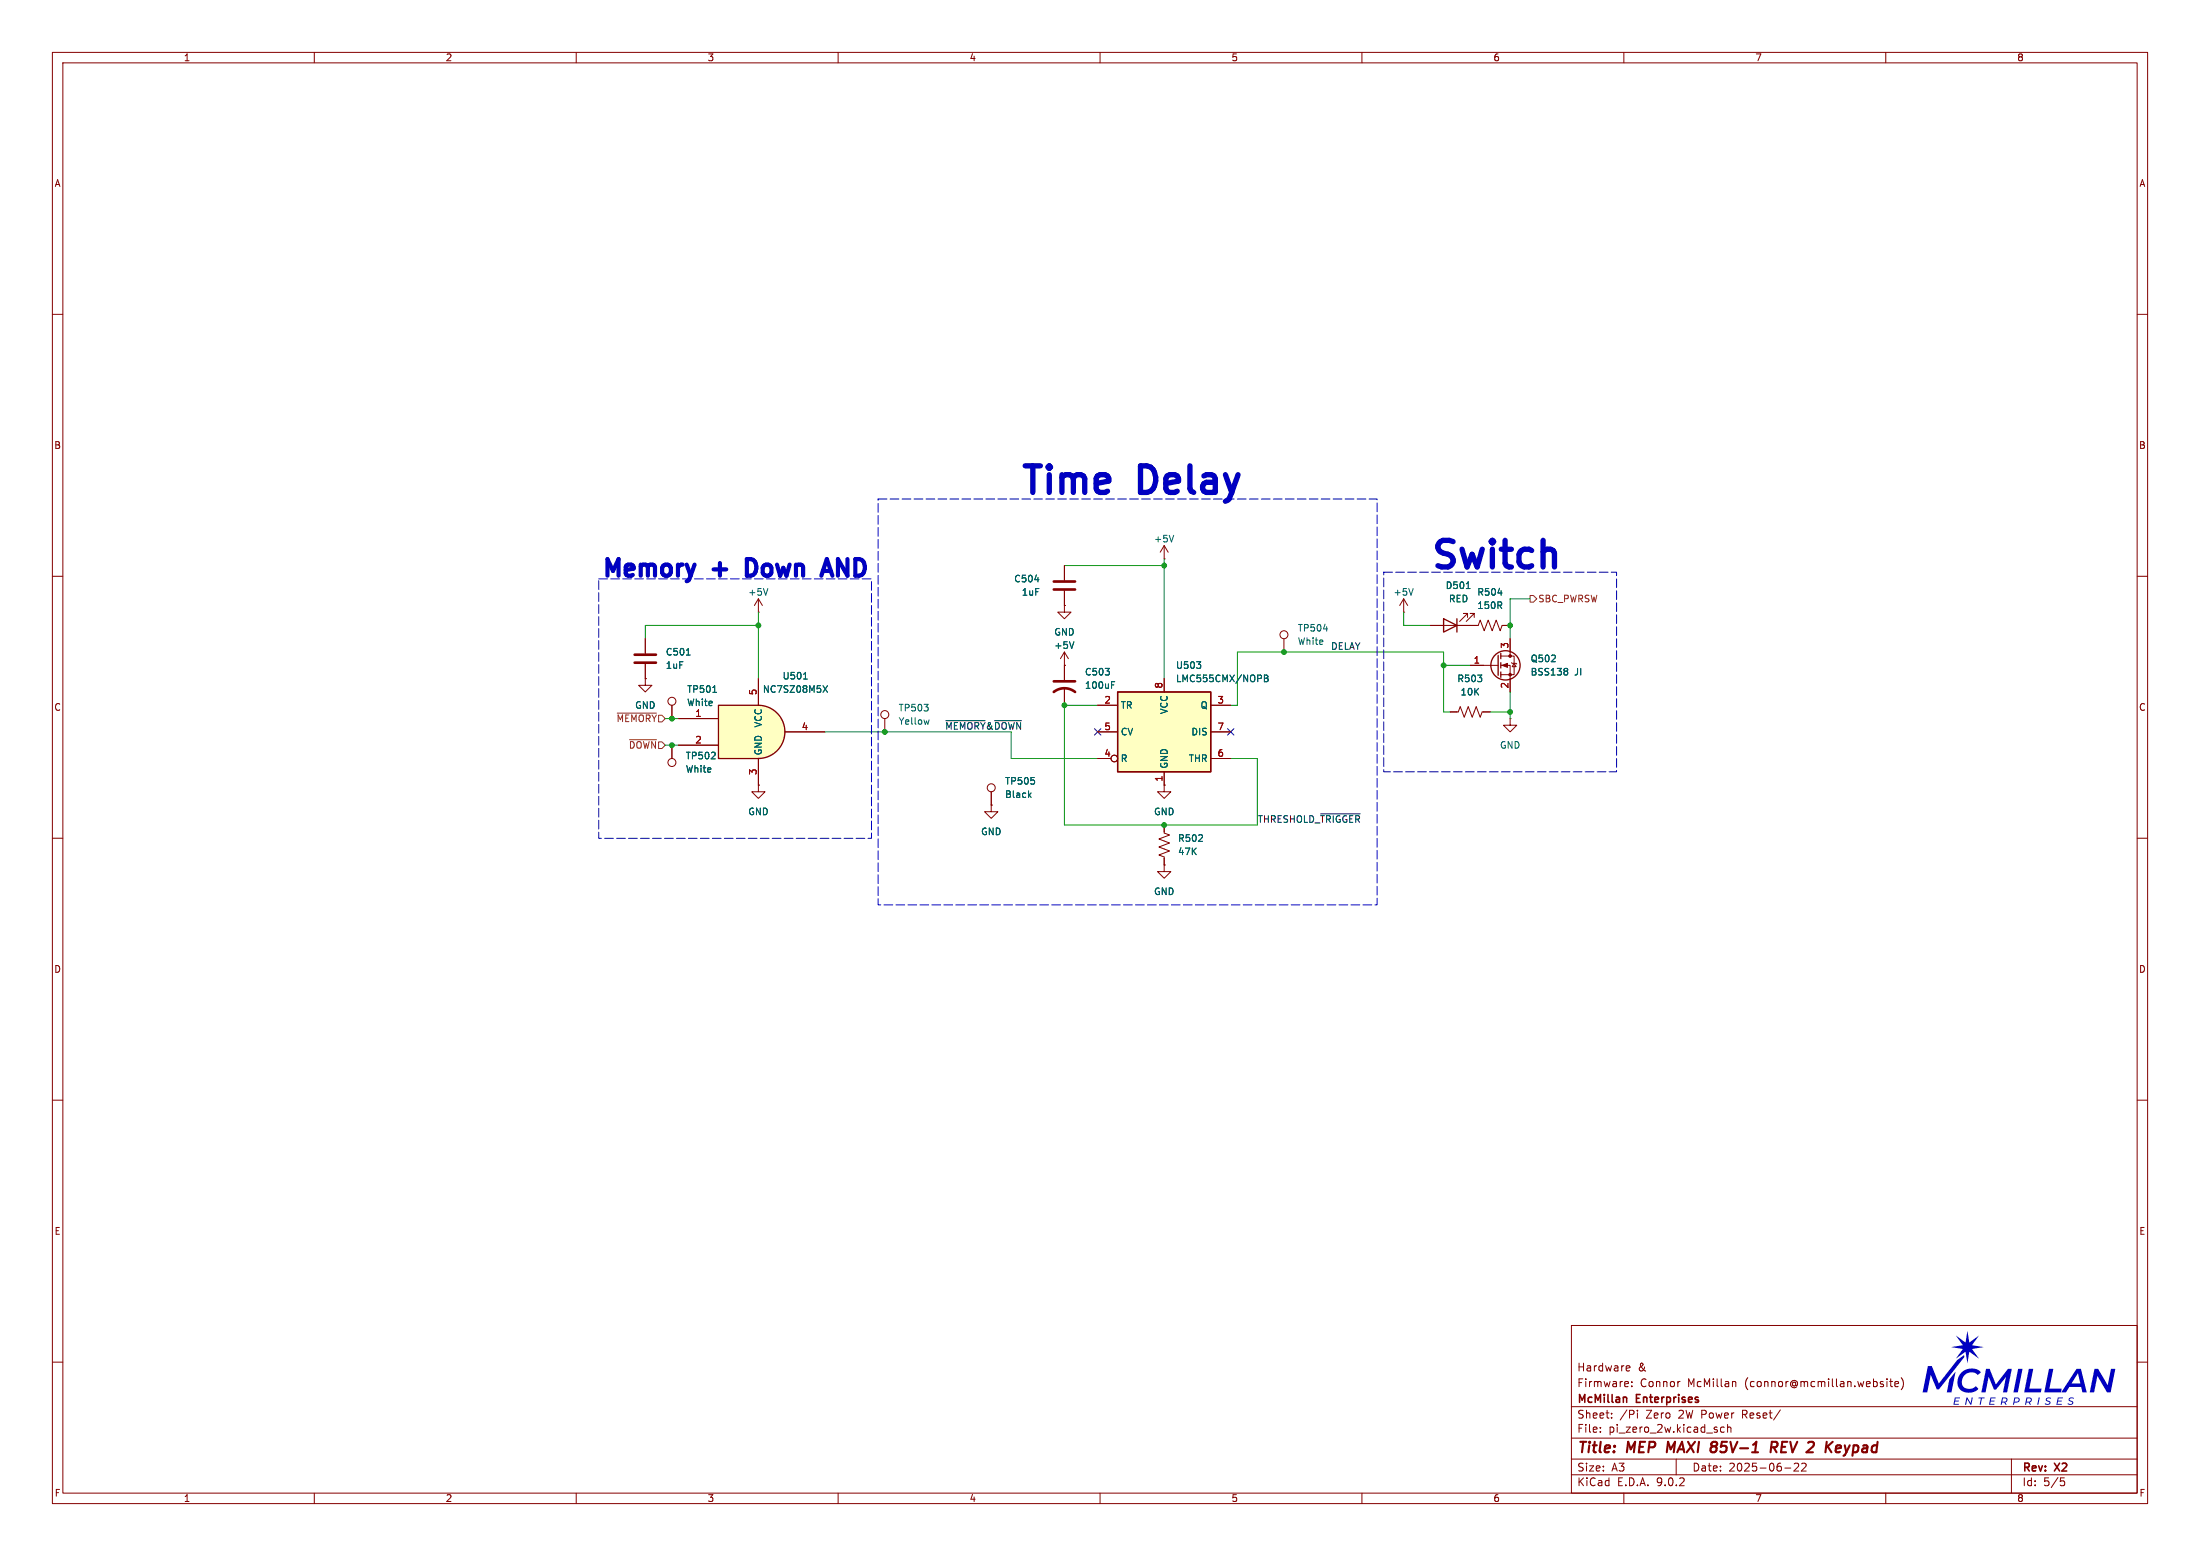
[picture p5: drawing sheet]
<svg xmlns="http://www.w3.org/2000/svg" width="420mm" height="297mm" viewBox="0 0 420 297" stroke-linecap="round" stroke-linejoin="round" font-family="sans-serif">
<g fill="none" stroke="#840000" stroke-width=".19">
<path d="M10 10h400v277h-400zM12 12h396v273h-396zM60 10v2M110 10v2M160 10v2M210 10v2M260 10v2M310 10v2M360 10v2M10 60h2M408 60h2M10 110h2"/>
<path d="M203.2 108v2.7M203.2 112.8v2.8M222.2 106.7h.1M222.2 104.1l-.7 1.3M222.2 104.1l.8 1.3M222.2 104.1v2.6M408 110h2M203.2 127v2.8M203.2 131.3v3.3M10 160h2M189.2 153.7v1.2h1.3l-1.3 1.3-1.2-1.3h1.2M189.2 153.7h.1"/>
<path d="M189.2 151.1v2.6M408 160h2M10 210h2M408 210h2M300 253h108v32h-108zM10 260h2M300 278.5h108M300 274.5h108M300 268.5h108M305.5 273.2v.2M305.5 272.5v.1M307.7 270.5v.2"/>
<path d="M307.7 269.8v.1M310.7 260.7l.4 .1 .1 .2-.8 .2M310.8 263.8l.1 .2-.7 .2M311.1 261.6l-.4 .1M311.5 264.5v.2M311.5 263.8v.1M312.6 269.7v1M320 278.5v3M320.6 263.7h.1M329.2 272.5l-.5-.1-.3 .3 .2 .6h.6M329.8 272.5l.2-.1 .4 .1v.9M329.8 271.9v1.5"/>
<path d="M330.9 263.7h.3l.2 .2v.8M339.9 269.1l-1.3 1.9M342.5 279.4l.6-.1 .2 .1 .1 .3-1 1.1h1M343.9 279.4l.6-.1 .2 .1 .1 .3-.9 1.1h.9M360.2 263.2v.1M360.2 263.7v1M360.7 263.7h.6M360.9 263.2v1.3l.4 .2M361.7 264.2l.7-.2v-.2l-.5-.1-.2 .2 .1 .7h.6M362.9 263a1.72 1.72 0 0 1 0 2.3M384 278.5v6.5M408 260h2"/>
<path d="M60 285v2M110 285v2M160 285v2M210 285v2M260 285v2M300 281.5h108M310 285v2M340.7 280.2h1.2M360 285v2M393.4 282.1h.7M393.5 282.7h.4l.3 .2-.2 .6-.5 .1"/>
<circle cx="189.2" cy="150.4" r=".76"/>
</g>
<path d="M318.4 275.2l-.2 2M327 276.1h.4M327.1 275.2h.4M327.4 276.1l.2 .1M327.5 277l-.3 .2M327.6 276l-.2 .1M338.1 276.3h.8a.55 .55 0 0 0 .4-.5 .55 .55 0 0 0-.3-.6h-.7l-.3 2M338.6 276.3l.5 .9M350.8 275.9l.6 .1v.3l-.9 .2M351.3 277.1l-.6 .1" fill="none" stroke="#840000" stroke-width=".4"/>
<path d="M310.3 266.7l.2 .2v.8" fill="none" stroke="#840000" stroke-width=".3"/>
<path d="M201.2 111h4M201.2 112.5h4M201.2 132.1a3.3 3.3 0 0 1 4 0M201.2 130h4" fill="none" stroke="#840000" stroke-width=".51"/>
<path d="M197.5 110.6h.8M224.1 102.2l-.5 1.2M212.2 130.7h.4M212.2 130.1h.6M196.5 151.7l.3 .5M196.8 151.4l-.4 .5" fill="none" stroke="#006464" stroke-width=".19"/>
<path d="M144.8 134.6a5.1 5.1 0 0 1 5 5.1 5.1 5.1 0 0 1-5 5.1z" fill="#ffffc2" stroke="#ffffc2" stroke-width=".19"/>
<path d="M137.2 134.6h7.6v10.2h-7.6z" fill="#ffffc2"/>
<path d="M275.6 118.1l2.5 1.3-2.5 1.3zM278.1 118.1v2.6M137.2 134.6h7.6a5.1 5.1 0 0 1 5 5.1 5.1 5.1 0 0 1-5 5.1h-7.6z" fill="none" stroke="#840000" stroke-width=".25"/>
<g fill="none" stroke="#840000" stroke-width=".19">
<path d="M268 116.8h.1M268 114.3l-.8 1.3M268 114.3l.7 1.3M268 114.3v2.5M273 119.4h9.2l.4-1 .7 2 .8-2 .8 2 .7-2 .8 2 .4-1h1.5M280.2 117.9v-.8h-.8h.8l-1.6 1.5M281.4 117.9v-.8h-.7h.7l-1.5 1.5M129.5 137.2h7.7M144.8 129.5v5.1M149.9 139.7h7.6M245.1 121.9v2.6M276.9 135.9h1.5l.4-1 .7 2 .8-2 .8 2 .7-2 .8 2 .4-1h1.5"/>
<path d="M288.3 137.2v1.2h1.3l-1.3 1.3-1.3-1.3h1.3M288.3 137.2h.1M129.5 142.2h7.7M144.8 144.8v5.1"/>
<circle cx="245.1" cy="121.2" r=".76"/>
</g>
<path d="M269.8 112.3l-.4 1.3M286 113.2h.7M153.4 129.6h.7M157.1 130.9l.9 1.3M158 130.9l-.9 1.3M252.7 120h.7" fill="none" stroke="#006464" stroke-width=".19"/>
<path d="M213.4 132.1h17.7v15.2h-17.7z" fill="#ffffc2"/>
<g fill="none" stroke="#840000" stroke-width=".25">
<path d="M213.4 132.1h17.7v15.2h-17.7zM286 125.1v3.8M286.5 124.7v1M286.5 126.5v1M286.5 128.3v1"/>
<circle cx="287.4" cy="127" r="2.79"/>
</g>
<g fill="none" stroke="#840000" stroke-width=".19">
<path d="M144.8 116.8h.1M144.8 114.3l-.8 1.3M144.8 114.3l.7 1.3M144.8 114.3v2.5M203.2 115.6v1.2h1.3l-1.3 1.3-1.3-1.3h1.3M203.2 115.6h.1M123.2 129.5v1.3h1.3l-1.3 1.3-1.3-1.3h1.3M123.2 129.5h.1M123.2 121.9v2.8M123.2 126.7v2.8M128.3 134.6v2.6M168.9 137.2v2.5"/>
<path d="M203.2 127h.1M203.2 124.5l-.8 1.2M203.2 124.5l.8 1.2M203.2 124.5v2.5M209.5 134.6h3.9M209.5 139.7h3.9M222.2 129.5v2.6M231.1 134.6h3.8M231.1 139.7h3.8M280.7 127h5.3M286.5 125.2h2.6v3.6h-2.6M286.5 127h1.8v5.1"/>
<path d="M288.3 121.9v3.3M288.5 126.5l1.1 .2M289.1 126.6l.3 .7h-.7zM128.3 142.2v2.6M144.8 149.9v1.2h1.2l-1.2 1.3-1.3-1.3h1.3M144.8 149.9h.1M209.5 144.8h2.6M222.2 149.9v1.2h1.3l-1.3 1.3-1.2-1.3h1.2M222.2 149.9h.1M222.2 157.5v1.5l1.1 .4-2.1 .7 2.1 .8-2.1 .8 2.1 .7-2.1 .8 1 .4v1.5M222.2 147.3v2.6M231.1 144.8h3.8"/>
<path d="M222.2 165.1v1.3h1.3l-1.3 1.2-1.2-1.2h1.2M222.2 165.1h.1"/>
<circle cx="128.3" cy="133.9" r=".76"/>
<circle cx="168.9" cy="136.4" r=".76"/>
<circle cx="128.3" cy="145.5" r=".76"/>
<circle cx="212.7" cy="144.8" r=".63"/>
</g>
<path d="M146.6 112.3l-.4 1.3M131 125h.8M136.1 132.2h.7M177.4 137.4l-.3 .8M205 122.5l-.4 1.3M228.4 126.3h.8l-.4 .5M229.2 126.9v.6M241.4 128.8h.4l.2 .3-.2 .4 .2 .1 .1 .3-.2 .2h-.5zM241.4 129.5h.4M299 127.6l.3 .2-.3 .3 .3 .3v.2l-.3 .2" fill="none" stroke="#006464" stroke-width=".19"/>
<path d="M121.2 125h4M121.2 126.5h4" fill="none" stroke="#840000" stroke-width=".51"/>
<g fill="#840000" stroke="#840000" stroke-width=".19">
<path d="M286.8 127l1-.4v.8z"/>
<circle cx="288.3" cy="125.2" r=".25"/>
<circle cx="288.3" cy="128.8" r=".25"/>
</g>
<path d="M292.1 113.7h.6l.7 .6-.7 .6h-.6zM117.8 136.1h7.5M120.2 141.2h5.1" fill="none" stroke="#725600" stroke-width=".19"/>
<path d="M180.6 137.6h7.5M189.9 137.6h5.1M252.1 155.3h7.6" fill="none" stroke="#0f0f0f" stroke-width=".19"/>
<g fill="none" stroke="#009600" stroke-width=".19">
<path d="M144.8 116.8v12.7M144.8 119.4h-21.6v2.5M203.2 108h19M222.2 106.7v22.8M268 116.8v2.6h5M292.1 114.3h-3.8v7.6M128.3 137.2h1.2M157.5 139.7h35.5v5.1h16.5M209.5 134.6h-6.3v22.9h36.8v-12.7h-5.1M234.9 134.6h1.3v-10.1h39.4v11.4h1.3M275.6 127h5.1M284.5 135.9h3.8"/>
<path d="M288.3 132.1v5.1M128.3 142.2h1.2"/>
</g>
<path d="M208.9 139.1l1.3 1.2M210.2 139.1l-1.3 1.2M234.3 139.1l1.3 1.2M235.6 139.1l-1.3 1.2" fill="none" stroke="#000084" stroke-width=".19"/>
<path d="M143.3 106.7h-.7v3.2h.7M156.8 109.9l1-3.2 1.1 3.2M157.1 109h1.5" fill="none" stroke="#0000c2" stroke-width=".79"/>
<g fill="#0000c2">
<path d="M396.4 261.3h.9l1.1 4.5h-.9l-.2-1.1h-2.3l-.6 1.1h-.9l1.1-1.7h2.5l-.4-2-1.2 2h-.9z"/>
<path d="M399.8 261.3h.7l1.9 3.1 .6-3.1h.8l-.9 4.5h-.7l-1.8-3.2-.6 3.2h-.9z"/>
<path d="M392.8 266.7h1v.2h-.8l-.1 .4h.7v.2h-.7l-.1 .5h.8v.1h-1z"/>
<path d="M395 266.9l.4-.2 .5 .1-.1 .2-.4-.1-.3 .2 .1 .2 .6 .3v.3l-.2 .2h-.5l-.4-.1 .1-.2 .5 .2 .3-.2-.1-.2-.6-.3z"/>
</g>
<path d="M167.6 95.3h95.3v77.4h-95.3zM114.3 110.5h52.1v49.5h-52.1zM264.2 109.2h44.4v38.1h-44.4z" fill="none" stroke="#0000c2" stroke-width=".19" stroke-dasharray="1.7 .6"/>
<g fill="#0000c2">
<path d="M373.3 261.8l-.8 4h-.9l.5-2.5z"/>
<path d="M372.7 260.7l-2.6 3.4z"/>
<path d="M373.4 254.9l1.8 1.4 .4-2.3 .3 2.3 1.9-1.4-1.3 1.9 2.2 .3-2.2 .4 1.3 1.8-1.9-1.3-.3 2.3-.4-2.3-1.8 1.3 1.3-1.8-2.2-.4 2.2-.3z"/>
<path d="M368 260.7h.8l1.3 3.4 3.5-4.5 1.4-.9v.3l-4.8 6.2h-.5l-1.1-2.8-.7 3.4h-.9z"/>
<path d="M373.2 266.7h1l-.1 .2h-.8v.4h.7l-.1 .2h-.7l-.1 .5h.9l-.1 .1h-1z"/>
<path d="M375.4 266.7h.2l.6 1.1 .2-1.1h.2l-.3 1.4h-.1l-.7-1-.2 1h-.2z"/>
<path d="M377.7 266.7h1.2l-.1 .2h-.4l-.3 1.2h-.2l.3-1.2h-.5z"/>
<path d="M374.4 262a2.63 2.63 0 0 1 3.8 0l-.6 .5-.5-.4a1.77 1.77 0 0 0-2.2 .5 1.77 1.77 0 0 0 .1 2.3l.9 .2a1.71 1.71 0 0 0 1.3-.5l.5 .5a2.28 2.28 0 0 1-2.4 .7 2.28 2.28 0 0 1-1.6-1.9 2.68 2.68 0 0 1 .7-1.9z"/>
<path d="M379.1 261.3h.7l1.2 3 2.3-3h.8l-.9 4.5h-.8l.6-3-2 2.5h-.3l-1.1-2.5-.6 3h-.8z"/>
<path d="M385.3 261.3h.8l-.9 4.5h-.8z"/>
<path d="M380 266.7h1l-.1 .2h-.8v.4h.7l-.1 .2h-.7l-.1 .5h.9l-.1 .1h-1z"/>
<path d="M382.2 266.7l.7 .1 .3 .1v.5l-.4 .3 .3 .4h-.2l-.3-.4h-.4l-.1 .4h-.2l.2-.6h.7l.2-.2-.1-.3-.5-.1-.1 .6h-.2z"/>
<path d="M384.6 266.7l.8 .1 .2 .5-.3 .4h-.7l-.1 .4h-.2l.1-.6h.7l.3-.2-.1-.3-.6-.1-.1 .6h-.2z"/>
<path d="M387.3 261.3h.9l-.8 3.8h2.3l-.1 .7h-3.2z"/>
<path d="M391.2 261.3h.8l-.8 3.8h2.4l-.2 .7h-3.1z"/>
<path d="M386.9 266.7l.6 .1 .3 .1v.5l-.3 .3 .2 .4h-.2l-.2-.4h-.4l-.1 .4h-.2l.1-.6h.7l.3-.2-.1-.3-.6-.1-.1 .6h-.2z"/>
<path d="M389.2 266.7h.2l-.3 1.4h-.2z"/>
<path d="M390.7 266.9l.4-.2 .5 .1-.1 .2-.5-.1-.3 .2 .1 .2 .6 .3v.3l-.2 .2h-.5l-.4-.1 .1-.2 .5 .2 .3-.2v-.2l-.6-.3z"/>
</g>
<g fill="none" stroke="#006464" stroke-width=".19">
<path d="M197.5 110.6h.8M286 113.2h.7M131 125h.8M136.1 132.2h.7M153.4 129.6h.7M157.1 130.9l.9 1.3M158 130.9l-.9 1.3M205 122.5l-.4 1.3M212.2 130.1h.6M212.2 130.7h.4M228.4 126.3h.8l-.4 .5M229.2 126.9v.6"/>
<path d="M241.4 128.8h.4l.2 .3-.2 .4 .2 .1 .1 .3-.2 .2h-.5zM241.4 129.5h.4M299 127.6l.3 .2-.3 .3 .3 .3v.2l-.3 .2M196.5 151.7l.3 .5M196.8 151.4l-.4 .5"/>
</g>
<g fill="none" stroke="#840000" stroke-width=".19">
<path d="M203.2 115.6h.1M203.2 108v2.7M203.2 112.8v2.8M273 119.4h2.6M278.1 119.4h3.8M287 119.4h1.3M123.2 129.5h.1M123.2 121.9v2.8M123.2 126.7v2.8M128.3 134.6v2.6M129.5 137.2h7.7M144.8 129.5v5.1"/>
<path d="M149.9 139.7h7.6M203.2 127h.1M203.2 127v2.8M203.2 131.3v3.3M209.5 134.6h3.9M209.5 139.7h3.9M222.2 129.5v2.6M231.1 134.6h3.8M231.1 139.7h3.8M276.9 135.9h1.2M280.7 127h2.5M283.2 135.9h1.3"/>
<path d="M288.3 121.9v2.6M288.3 129.5v2.6M128.3 142.2v2.6M129.5 142.2h7.7M144.8 149.9h.1M144.8 144.8v5.1M189.2 153.7h.1M189.2 151.1v2.6M209.5 144.8h2.6M222.2 149.9h.1M222.2 147.3v2.6M222.2 157.5v1.3"/>
<path d="M231.1 144.8h3.8M222.2 165.1h.1M222.2 163.8v1.3"/>
<circle cx="212.7" cy="144.8" r=".63"/>
</g>
<g fill="#009600" stroke="#009600" stroke-width=".19">
<circle cx="222.2" cy="108" r=".46"/>
<circle cx="288.3" cy="119.4" r=".46"/>
<circle cx="245.1" cy="124.5" r=".46"/>
<circle cx="128.3" cy="137.2" r=".46"/>
<circle cx="203.2" cy="134.6" r=".46"/>
<circle cx="128.3" cy="142.2" r=".46"/>
<circle cx="144.8" cy="119.4" r=".46"/>
<circle cx="168.9" cy="139.7" r=".46"/>
<circle cx="222.2" cy="157.5" r=".46"/>
<circle cx="275.6" cy="127" r=".46"/>
<circle cx="288.3" cy="135.9" r=".46"/>
</g>
<g font-size="7.1" fill="#0000c2">
<text x="194.2" y="95.8">Time</text>
<text x="217.5" y="95.8">Delay</text>
</g>
<text font-size="7.1" fill="#006464" x="272.5" y="110">Switch</text>
<g font-size="4.4" fill="#0000c2">
<text x="114.3" y="111.2">Memory</text>
<text x="136.3" y="111.2">+</text>
<text x="144.4" y="111.2">Down</text>
<text x="160.9" y="111.2">AND</text>
</g>
<g font-size="2.8" fill="#840000">
<text x="301" y="277.9">Title:</text>
<text x="310.6" y="277.9">MEP</text>
<text x="319.1" y="277.9">MAXI</text>
<text x="328.2" y="277.9">85V-1</text>
<text x="340.5" y="277.9">REV 2</text>
<text x="352.6" y="277.9">Keypad</text>
</g>
<g font-size="2.1" fill="#840000">
<text x="301" y="262">Hardware</text>
<text x="312.6" y="262">&amp;</text>
<text x="301" y="268.2">McMillan</text>
<text x="301" y="265">Firmware:</text>
<text x="312.4" y="268.2">Enterprises</text>
<text x="313.1" y="265">Connor</text>
<text x="322.2" y="265">McMillan</text>
<text x="333.2" y="265">(connor@mcmillan.website)</text>
<text x="301" y="273.7">File:</text>
<text x="301" y="271">Sheet:</text>
<text x="307.1" y="273.7">pi_zero_2w.kicad_sch</text>
<text x="309.2" y="271">/Pi</text>
<text x="314.3" y="271">Zero</text>
<text x="320.6" y="271">2W Power</text>
<text x="333" y="271">Reset/</text>
<text x="301" y="281.1">Size:</text>
<text x="307.6" y="281.1">A3</text>
<text x="323" y="281.1">Date:</text>
<text x="330" y="281.1">2025-06-22</text>
<text x="386" y="281.3">Rev:</text>
<text x="392.4" y="281.3">X2</text>
<text x="301" y="283.9">KiCad</text>
<text x="308.7" y="283.9">E.D.A.</text>
<text x="316.3" y="283.9">9.0.2</text>
<text x="386" y="283.9">Id:</text>
<text x="390.1" y="283.9">5/5</text>
</g>
<g font-size="1.8" fill="#840000">
<text x="35" y="11.9">1</text>
<text x="85" y="11.9">2</text>
<text x="135" y="11.9">3</text>
<text x="185" y="11.9">4</text>
<text x="235" y="11.9">5</text>
<text x="285" y="11.9">6</text>
<text x="335" y="11.9">7</text>
<text x="385" y="11.9">8</text>
<text x="10.3" y="35.9">A</text>
<text x="408.3" y="35.9">A</text>
<text x="10.3" y="85.9">B</text>
<text x="408.2" y="85.9">B</text>
<text x="10.3" y="135.9">C</text>
<text x="408.2" y="135.9">C</text>
<text x="10.3" y="185.9">D</text>
<text x="408.2" y="185.9">D</text>
<text x="10.3" y="235.9">E</text>
<text x="408.3" y="235.9">E</text>
<text x="10.3" y="285.9">F</text>
<text x="35" y="286.9">1</text>
<text x="85" y="286.9">2</text>
<text x="135" y="286.9">3</text>
<text x="185" y="286.9">4</text>
<text x="235" y="286.9">5</text>
<text x="285" y="286.9">6</text>
<text x="335" y="286.9">7</text>
<text x="385" y="286.9">8</text>
<text x="408.3" y="285.9">F</text>
</g>
<g font-size="1.8" fill="#006464">
<text x="220.2" y="103.7">+5V</text>
<text x="142.7" y="113.9">+5V</text>
<text x="193.5" y="111.4">C504</text>
<text x="195" y="113.9">1uF</text>
<text x="265.9" y="113.9">+5V</text>
<text x="275.9" y="112.6">D501</text>
<text x="281.9" y="113.9">R504</text>
<text x="276.5" y="115.2">RED</text>
<text x="281.9" y="116.4">150R</text>
<text x="127" y="125.3">C501</text>
<text x="201.2" y="121.5">GND</text>
<text x="201.2" y="124.1">+5V</text>
<text x="247.7" y="120.8">TP504</text>
<text x="247.7" y="123.3">White</text>
<text x="127" y="127.9">1uF</text>
<text x="149.3" y="129.9">U501</text>
<text x="207" y="129.1">C503</text>
<text x="207" y="131.7">100uF</text>
<text x="224.4" y="127.9">U503</text>
<text x="224.4" y="130.4">LMC555CMX/NOPB</text>
<text x="278.1" y="130.4">R503</text>
<text x="292.1" y="129.1">BSS138</text>
<text x="292.1" y="126.6">Q502</text>
<text x="300.6" y="129.1">JI</text>
<text x="121.2" y="135.5">GND</text>
<text x="131.1" y="132.4">TP501</text>
<text x="131.1" y="135">White</text>
<text x="145.5" y="132.4">NC7SZ08M5X</text>
<text x="171.5" y="136">TP503</text>
<text x="213.9" y="135.5">TR</text>
<text x="223.1" y="136.4" transform="rotate(-90 223.1 136.4)">VCC</text>
<text x="229.1" y="135.5">Q</text>
<text x="278.7" y="132.9">10K</text>
<text x="145.6" y="139" transform="rotate(-90 145.6 139)">VCC</text>
<text x="171.5" y="138.5">Yellow</text>
<text x="213.9" y="140.6">CV</text>
<text x="227.3" y="140.6">DIS</text>
<text x="286.3" y="143.1">GND</text>
<text x="130.8" y="145.1">TP502</text>
<text x="130.8" y="147.7">White</text>
<text x="145.6" y="144.3" transform="rotate(-90 145.6 144.3)">GND</text>
<text x="191.8" y="150">TP505</text>
<text x="213.9" y="145.6">R</text>
<text x="223.1" y="146.8" transform="rotate(-90 223.1 146.8)">GND</text>
<text x="226.9" y="145.6">THR</text>
<text x="142.7" y="155.8">GND</text>
<text x="191.8" y="152.5">Black</text>
<text x="220.2" y="155.8">GND</text>
<text x="187.2" y="159.6">GND</text>
<text x="224.8" y="160.9">R502</text>
<text x="224.8" y="163.4">47K</text>
<text x="220.2" y="171">GND</text>
</g>
<text font-size="1.8" fill="#725600" x="293.6" y="115.2">SBC_PWRSW</text>
<g font-size="1.8" fill="#0f0f0f">
<text x="254" y="124.1">DELAY</text>
<text x="180.3" y="139.4">~{MEMORY}&amp;~{DOWN}</text>
<text x="240" y="157.1">THRESHOLD_~{TRIGGER}</text>
</g>
<g font-size="1.8" fill="#a90000">
<text x="288" y="123.9" transform="rotate(-90 288 123.9)">3</text>
<text x="222" y="131.5" transform="rotate(-90 222 131.5)">8</text>
<text x="281.2" y="126.7">1</text>
<text x="288" y="131.5" transform="rotate(-90 288 131.5)">2</text>
<text x="132.6" y="136.9">1</text>
<text x="144.5" y="132.8" transform="rotate(-90 144.5 132.8)">5</text>
<text x="210.7" y="134.4">2</text>
<text x="232.3" y="134.4">3</text>
<text x="132.6" y="142">2</text>
<text x="153" y="139.4">4</text>
<text x="210.7" y="139.4">5</text>
<text x="232.3" y="139.4">7</text>
<text x="144.5" y="148" transform="rotate(-90 144.5 148)">3</text>
<text x="210.7" y="144.5">4</text>
<text x="222" y="149.3" transform="rotate(-90 222 149.3)">1</text>
<text x="232.3" y="144.5">6</text>
</g>
<g font-size="1.8" fill="#009600">
<text x="117.6" y="138">~{MEMORY}</text>
<text x="120" y="143.1">~{DOWN}</text>
</g>
</svg>
